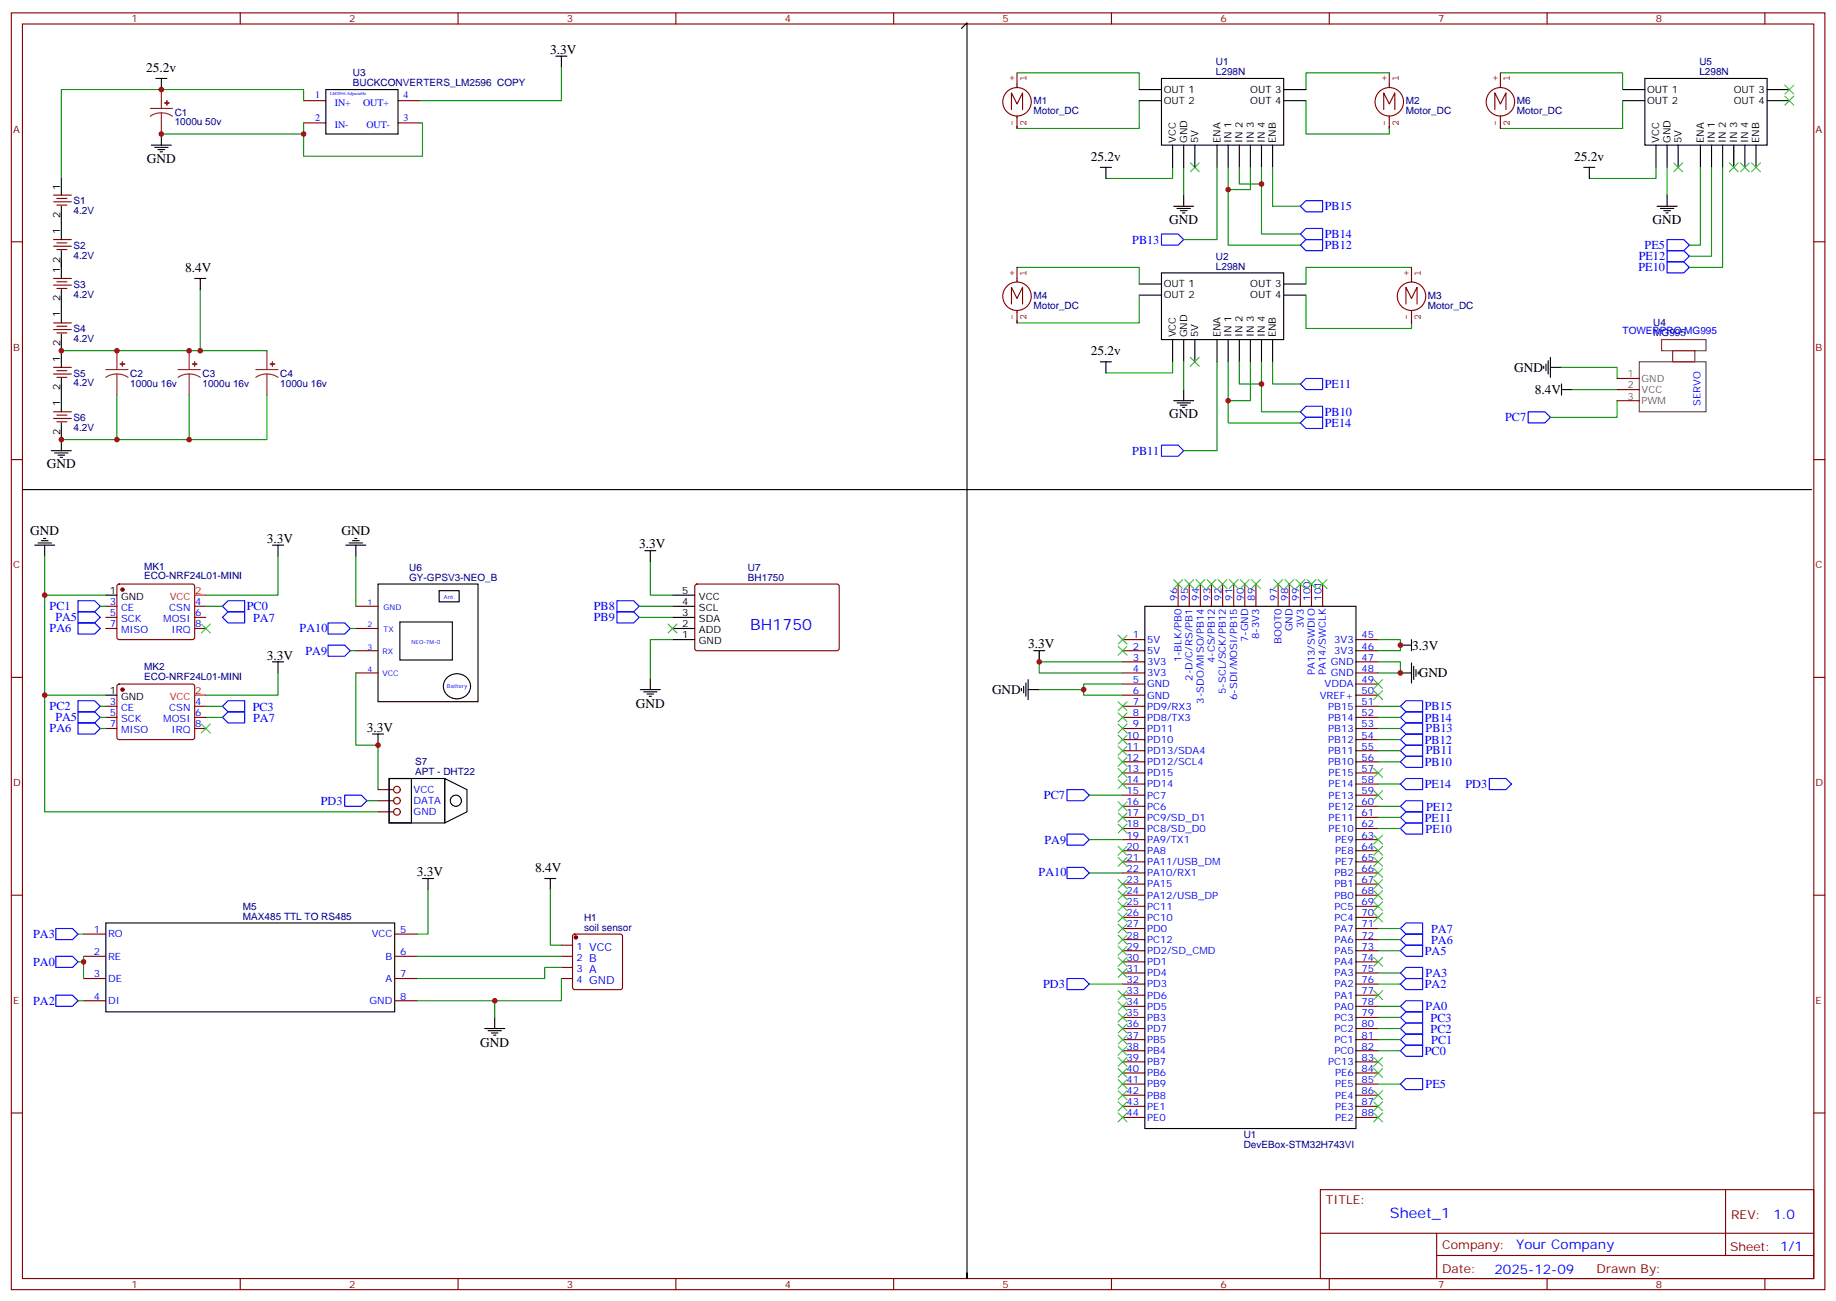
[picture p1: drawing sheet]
<svg xmlns="http://www.w3.org/2000/svg" width="583mm" height="413mm" viewBox="0 0 583 413" stroke-linecap="round" stroke-linejoin="round" font-family="sans-serif">
<g fill="none" stroke="#870000" stroke-width=".35">
<path d="M3.6 4.1h575.7v405.3h-575.7zM7.1 7.6h568.7v398.3h-568.7zM76.3 4.1v3.5M145.4 4.1v3.5M214.6 4.1v3.5M283.7 4.1v3.5M352.8 4.1v3.5M422 4.1v3.5M491.1 4.1v3.5M560.3 4.1v3.5M96.4 32h7M96.4 39h7"/>
<path d="M126.4 32h7M126.4 39h7M3.6 76.8h3.5M17 61.9h5.6M17 64.1h5.6M17 76.1h5.6M17 78.2h5.6M18.1 63h3.1M18.1 65.1h3.1M18.1 77.1h3.1M18.1 79.2h3.1M575.8 76.8h3.5"/>
<path d="M17 88.4h5.6M17 90.5h5.6M18.1 89.5h3.1M18.1 91.6h3.1M17 102.5h5.6M17 104.6h5.6M17 116.6h5.6M17 118.7h5.6M18.1 103.6h3.1M18.1 105.7h3.1M18.1 117.7h3.1M18.1 119.8h3.1"/>
<path d="M17 130.7h5.6M17 132.9h5.6M18.1 131.8h3.1M18.1 133.9h3.1M513.4 120.2h7M513.4 123.7h7M513.4 127.2h7M3.6 145.9h3.5M575.8 145.9h3.5M33.6 199.5h3.5M33.6 192.5h3.5M33.6 196h3.5"/>
<path d="M37.3 185.6l.5-.2h23.3l.5 .2 .2 .5-.1 16.5-.6 .5-23.6-.1-.4-.6v-16.3zM61.8 199.5h3.5M61.8 192.5h3.5M61.8 196h3.5M113 199.5h7M113 192.5h7M220.8 185.6l.5-.2 44.7 .1 .4 .6v20.1l-.7 .4-44.7-.1-.4-.6v-19.8zM374 185.4v7.1M377.5 185.4v7.1M381.1 185.4v7.1M384.6 185.4v7.1M388.1 185.4v7.1"/>
<path d="M391.7 185.4v7.1M395.2 185.4v7.1M398.7 185.4v7.1M405.8 185.4v7.1M409.3 185.4v7.1M412.8 185.4v7.1M416.3 185.4v7.1M419.9 185.4v7.1M3.6 215.1h3.5M37.3 217.4l.5-.2h23.3l.5 .2 .2 .5-.1 16.5-.6 .4-23.6-.1-.4-.6v-16.2zM113 206.6h7M113 213.6h7"/>
<path d="M356.4 203.1h7M356.4 206.6h7M356.4 210.1h7M356.4 213.6h7M356.4 217.2h7M430.5 203.1h7M430.5 206.6h7M430.5 210.1h7M430.5 213.6h7M430.5 217.2h7M575.8 215.1h3.5M33.6 224.2h3.5"/>
<path d="M33.6 227.8h3.5M33.6 231.3h3.5M61.8 224.2h3.5M61.8 227.8h3.5M61.8 231.3h3.5M356.4 220.7h7M356.4 224.2h7M356.4 227.8h7M356.4 231.3h7M356.4 234.8h7M356.4 238.3h7M430.5 220.7h7"/>
<path d="M430.5 224.2h7M430.5 227.8h7M430.5 231.3h7M430.5 234.8h7M430.5 238.3h7M120 250.7h5M120 254.2h5M120 257.7h5M356.4 241.9h7M356.4 245.4h7M356.4 248.9h7M356.4 252.4h7"/>
<path d="M356.4 256h7M356.4 259.5h7M430.5 241.9h7M430.5 245.4h7M430.5 248.9h7M430.5 252.4h7M430.5 256h7M430.5 259.5h7M356.4 263h7M356.4 266.6h7M356.4 270.1h7M356.4 273.6h7"/>
<path d="M356.4 277.1h7M430.5 263h7M430.5 266.6h7M430.5 270.1h7M430.5 273.6h7M430.5 277.1h7M3.6 284.2h3.5M26.5 296.5h7.1M125.3 296.5h7.1M182 296.8l.5-.3h14.4l.5 .3 .2 .5v16.2l-.2 .5-.5 .2h-14.4l-.5-.3-.2-.4v-16.2zM356.4 284.2h7M356.4 280.7h7"/>
<path d="M356.4 287.7h7M356.4 291.3h7M356.4 294.8h7M356.4 298.3h7M430.5 284.2h7M430.5 280.7h7M430.5 287.7h7M430.5 291.3h7M430.5 294.8h7M430.5 298.3h7M575.8 284.2h3.5M26.5 303.6h7.1"/>
<path d="M26.5 310.7h7.1M26.5 317.7h7.1M125.3 303.6h7.1M125.3 310.7h7.1M125.3 317.7h7.1M178.2 300.1h3.6M178.2 303.6h3.6M178.2 307.1h3.6M178.2 310.7h3.6M356.4 301.8h7M356.4 305.4h7M356.4 308.9h7"/>
<path d="M356.4 312.4h7M356.4 315.9h7M356.4 319.5h7M430.5 301.8h7M430.5 305.4h7M430.5 308.9h7M430.5 312.4h7M430.5 315.9h7M430.5 319.5h7M356.4 323h7M356.4 326.5h7M356.4 330.1h7"/>
<path d="M356.4 333.6h7M356.4 337.1h7M430.5 323h7M430.5 326.5h7M430.5 330.1h7M430.5 333.6h7M430.5 337.1h7M3.6 353.3h3.5M356.4 340.6h7M356.4 344.2h7M356.4 347.7h7M356.4 351.2h7"/>
<path d="M356.4 354.8h7M430.5 340.6h7M430.5 344.2h7M430.5 347.7h7M430.5 351.2h7M430.5 354.8h7M575.8 353.3h3.5M419.2 377.7h156.6v28.2h-156.6zM547.8 377.7v20.9M419.2 391.5h156.5M456.1 398.6h119.6M456.1 391.5v14.1"/>
<path d="M76.3 405.9v3.5M145.4 405.9v3.5M214.6 405.9v3.5M283.7 405.9v3.5M352.8 405.9v3.5M422 405.9v3.5M491.1 405.9v3.5M560.3 405.9v3.5"/>
<circle cx="126" cy="254.2" r="1.06"/>
<circle cx="126" cy="250.7" r="1.06"/>
<circle cx="126" cy="257.7" r="1.06"/>
</g>
<g fill="none" stroke="#000" stroke-width=".35">
<path d="M176.5 17.9h3.5M178.2 17.9v3.5M305.2 9l1.8-1.7v148.1h-299.9M49.5 24.9h3.5M51.2 24.9v3.5M103.4 28.4h23v14.1h-23zM361.7 28.4h7M361.7 32h7M368.7 24.9h38.8v21.2h-38.8zM407.5 28.4h7.1M407.5 32h7.1M515.1 28.4h7.1"/>
<path d="M515.1 32h7.1M522.2 24.9h38.8v21.2h-38.8zM561 28.4h7M561 32h7M19.5 56.7v5.2M48 46.1h6.4M49.1 46.8h4.2M50.2 47.5h2.1M50.9 48.2h.7M51.2 42.5v3.6M349.3 53.1h3.5M351.1 53.1v3.6"/>
<path d="M372.3 46.1v7M375.8 46.1v7M379.3 46.1v7M386.4 46.1v7M389.9 46.1v7M393.4 46.1v7M396.9 46.1v7M400.5 46.1v7M404 46.1v7M502.8 53.1h3.5M504.5 53.1v3.6M525.7 46.1v7"/>
<path d="M529.2 46.1v7M532.8 46.1v7M539.8 46.1v7M543.3 46.1v7M546.9 46.1v7M550.4 46.1v7M553.9 46.1v7M557.5 46.1v7M19.5 65.5v10.6M19.5 79.6v8.8M372.6 65.5h6.4M373.7 66.2h4.2"/>
<path d="M374.7 66.9h2.1M375.4 67.6h.7M375.8 61.9v3.6M526.1 65.5h6.3M527.1 66.2h4.3M528.2 66.9h2.1M528.9 67.6h.7M529.2 61.9v3.6M19.5 91.9v10.6M61.8 88.4h3.5M63.6 88.4v3.5M361.7 90.2h7"/>
<path d="M361.7 93.7h7M368.7 86.6h38.8v21.2h-38.8zM407.5 90.2h7.1M407.5 93.7h7.1M19.5 106v10.6M349.3 114.9h3.5M351.1 114.9v3.5M372.3 107.8v7.1M375.8 107.8v7.1M379.3 107.8v7.1M386.4 107.8v7.1M389.9 107.8v7.1"/>
<path d="M393.4 107.8v7.1M396.9 107.8v7.1M400.5 107.8v7.1M404 107.8v7.1M490.1 116.3v.7M490.8 115.6v2.1M491.5 114.5v4.2M492.2 116.6h3.5M492.2 113.5v6.3M19.5 120.2v10.5M19.5 134.3v8.8M372.6 127.2h6.4"/>
<path d="M373.7 127.9h4.2M374.7 128.6h2.1M375.4 129.3h.7M375.8 123.7v3.5M495.7 123.7h3.6M495.7 121.9v3.5M16.3 143.1h6.3M17.4 143.8h4.2M18.4 144.5h2.1M19.1 145.2h.7M575.1 155.4h-268.1v250.5v-1.8M11 173.1h6.4"/>
<path d="M12.1 172.4h4.2M13.1 171.7h2.1M13.8 171h.7M14.2 173.1v3.5M86.5 173.1h3.5M88.3 173.1v3.5M109.8 173.1h6.3M110.8 172.4h4.3M111.9 171.7h2.1M112.6 171h.7M113 173.1v3.5M204.7 174.8h3.5"/>
<path d="M206.4 174.8v3.6M33.6 188.9h3.5M120 185.4h31.8v37.4h-31.8zM126.9 197.4h16.7v12.1h-16.7zM139.4 187.5h6.4v3.6h-6.4zM213.5 188.9h7.1M213.5 199.5h7.1M213.5 196h7.1M213.5 192.5h7.1M363.4 192.5h67.1v165.8h-67.1zM86.5 210.1h3.5M88.3 210.1v3.5"/>
<path d="M141.8 215.3a4.3 4.3 0 0 1 5.2-1 4.3 4.3 0 0 1 2.1 5 4.3 4.3 0 0 1-5.3 2.4 4.3 4.3 0 0 1-2.8-5.2zM203.3 218.9h6.3M204.3 219.6h4.3M206.4 215.4v3.5M213.5 203.1h7.1M324.3 218.6v.7M325 217.9v2.1M325.7 216.8v4.3M326.4 218.9h3.5M326.4 215.8v6.3M328.2 206.6h3.5M329.9 206.6v3.5"/>
<path d="M444.6 213.6h3.5M444.6 204.8h3.5M448.1 203.1v3.5M448.1 210.5v6.3M448.8 211.5v4.3M449.5 212.6v2.1M450.2 213.3v.7M33.6 220.7h3.5M118.3 233h3.5M120 233v3.6M205.4 220.3h2.1M206.1 221.1h.7"/>
<path d="M123.5 247.2h7.1v14.1h-7.1zM123.5 247.2h17.7v14.1h-17.7zM141.2 247.2l7 3.5v7l-7 3.6zM134.1 278.9h3.6M135.9 278.9v3.5M172.9 278.9h3.6M174.7 278.9v3.5M33.6 293h91.7v28.2h-91.7zM153.9 326.5h6.3M154.9 327.2h4.3M156 327.9h2.1M156.7 328.6h.7"/>
<path d="M157.1 323v3.5"/>
<circle cx="144.7" cy="254.2" r="1.76"/>
</g>
<g fill="none" stroke="#850000" stroke-width=".35">
<path d="M321.1 34.8v-5.3l1.8 3.5 1.7-3.5v5.3M322.9 23.1v4.7M322.9 36.8v4M327.4 32.3a4.5 4.5 0 0 0-6.5-4 4.5 4.5 0 0 0-.8 7.6 4.5 4.5 0 0 0 7.2-2.6l.1-.8M439.3 34.8v-5.3l1.7 3.5 1.8-3.5v5.3M441 23.1v4.7M441 36.8v4M445.6 32.3a4.5 4.5 0 0 0-6.5-4 4.5 4.5 0 0 0-.9 7.6 4.5 4.5 0 0 0 7.3-2.6l.1-.8M474.6 34.8v-5.3l1.7 3.5 1.8-3.5v5.3M476.3 23.1v4.7M476.3 36.8v4M480.8 32.3a4.5 4.5 0 0 0-6.5-4 4.5 4.5 0 0 0-.8 7.6 4.5 4.5 0 0 0 7.2-2.6l.1-.8"/>
<path d="M321.1 96.5v-5.3l1.8 3.6 1.7-3.6v5.3M322.9 84.9v4.6M322.9 98.6v3.9M327.4 94.1a4.5 4.5 0 0 0-6.5-4.1 4.5 4.5 0 0 0-.8 7.6 4.5 4.5 0 0 0 7.2-2.6l.1-.7M446.3 96.5v-5.3l1.8 3.6 1.8-3.6v5.3M448.1 84.9v4.6M448.1 98.6v3.9M452.6 94.1a4.5 4.5 0 0 0-6.5-4.1 4.5 4.5 0 0 0-.8 7.6 4.5 4.5 0 0 0 7.2-2.6l.1-.7"/>
</g>
<g fill="none" stroke="#3c3" stroke-width=".35">
<path d="M566.6 30.6l2.9 2.8M566.6 27l2.9 2.8M569.5 30.6l-2.9 2.8M569.5 27l-2.9 2.8M377.9 51.7l2.8 2.8M380.7 51.7l-2.8 2.8M531.4 51.7l2.8 2.8M534.2 51.7l-2.8 2.8M549 51.7l2.8 2.8M551.8 51.7l-2.8 2.8M552.5 51.7l2.8 2.8M555.3 51.7l-2.8 2.8"/>
<path d="M556 51.7l2.9 2.8M558.9 51.7l-2.9 2.8M377.9 113.5l2.8 2.8M380.7 113.5l-2.8 2.8M63.9 198.1l2.8 2.8M66.7 198.1l-2.8 2.8M212.1 198.1l2.8 2.8M214.9 198.1l-2.8 2.8M372.6 184l2.8 2.8M375.4 184l-2.8 2.8M376.1 184l2.9 2.8M379 184l-2.9 2.8"/>
<path d="M379.7 184l2.8 2.8M382.5 184l-2.8 2.8M383.2 184l2.8 2.8M386 184l-2.8 2.8M386.7 184l2.8 2.8M389.5 184l-2.8 2.8M390.2 184l2.9 2.8M393.1 184l-2.9 2.8M393.8 184l2.8 2.8M396.6 184l-2.8 2.8M397.3 184l2.8 2.8M400.1 184l-2.8 2.8"/>
<path d="M404.4 184l2.8 2.8M407.2 184l-2.8 2.8M407.9 184l2.8 2.8M410.7 184l-2.8 2.8M411.4 184l2.8 2.8M414.2 184l-2.8 2.8M414.9 184l2.9 2.8M417.8 184l-2.9 2.8M418.5 184l2.8 2.8M421.3 184l-2.8 2.8M355 205.2l2.8 2.8M355 201.6l2.8 2.9"/>
<path d="M357.8 201.6l-2.8 2.9M357.8 205.2l-2.8 2.8M436.1 215.8l2.8 2.8M436.1 219.3l2.8 2.8M438.9 215.8l-2.8 2.8M438.9 219.3l-2.8 2.8M63.9 229.9l2.8 2.8M66.7 229.9l-2.8 2.8M355 236.9l2.8 2.8M355 233.4l2.8 2.8M355 229.9l2.8 2.8M355 226.3l2.8 2.9"/>
<path d="M355 222.8l2.8 2.8M357.8 222.8l-2.8 2.8M357.8 226.3l-2.8 2.9M357.8 236.9l-2.8 2.8M357.8 233.4l-2.8 2.8M357.8 229.9l-2.8 2.8M355 258.1l2.8 2.8M355 254.6l2.8 2.8M355 247.5l2.8 2.8M355 244l2.8 2.8M355 240.5l2.8 2.8M357.8 240.5l-2.8 2.8"/>
<path d="M357.8 244l-2.8 2.8M357.8 247.5l-2.8 2.8M357.8 258.1l-2.8 2.8M357.8 254.6l-2.8 2.8M436.1 244l2.8 2.8M436.1 251l2.8 2.9M438.9 244l-2.8 2.8M438.9 251l-2.8 2.9M355 279.3l2.8 2.8M355 272.2l2.8 2.8M355 268.7l2.8 2.8M355 261.6l2.8 2.8"/>
<path d="M357.8 279.3l-2.8 2.8M357.8 272.2l-2.8 2.8M357.8 268.7l-2.8 2.8M357.8 261.6l-2.8 2.8M436.1 279.3l2.8 2.8M436.1 275.7l2.8 2.9M436.1 272.2l2.8 2.8M436.1 268.7l2.8 2.8M436.1 265.1l2.8 2.9M438.9 279.3l-2.8 2.8M438.9 275.7l-2.8 2.9M438.9 272.2l-2.8 2.8"/>
<path d="M438.9 268.7l-2.8 2.8M438.9 265.1l-2.8 2.9M355 296.9l2.8 2.8M355 293.4l2.8 2.8M355 289.8l2.8 2.9M355 286.3l2.8 2.8M355 282.8l2.8 2.8M357.8 296.9l-2.8 2.8M357.8 293.4l-2.8 2.8M357.8 289.8l-2.8 2.9M357.8 286.3l-2.8 2.8M357.8 282.8l-2.8 2.8"/>
<path d="M436.1 289.8l2.8 2.9M436.1 286.3l2.8 2.8M436.1 282.8l2.8 2.8M438.9 289.8l-2.8 2.9M438.9 286.3l-2.8 2.8M438.9 282.8l-2.8 2.8M355 318.1l2.8 2.8M355 314.5l2.8 2.9M355 307.5l2.8 2.8M355 304l2.8 2.8M355 300.4l2.8 2.8M357.8 318.1l-2.8 2.8"/>
<path d="M357.8 314.5l-2.8 2.9M357.8 307.5l-2.8 2.8M357.8 304l-2.8 2.8M357.8 300.4l-2.8 2.8M436.1 314.5l2.8 2.9M436.1 304l2.8 2.8M438.9 314.5l-2.8 2.9M438.9 304l-2.8 2.8M355 339.2l2.8 2.9M355 335.7l2.8 2.8M355 332.2l2.8 2.8M355 328.6l2.8 2.9"/>
<path d="M355 325.1l2.8 2.8M355 321.6l2.8 2.8M357.8 339.2l-2.8 2.9M357.8 335.7l-2.8 2.8M357.8 332.2l-2.8 2.8M357.8 328.6l-2.8 2.9M357.8 325.1l-2.8 2.8M357.8 321.6l-2.8 2.8M436.1 335.7l2.8 2.8M436.1 339.2l2.8 2.9M438.9 335.7l-2.8 2.8M438.9 339.2l-2.8 2.9"/>
<path d="M355 353.3l2.8 2.9M355 349.8l2.8 2.8M355 346.3l2.8 2.8M355 342.8l2.8 2.8M357.8 353.3l-2.8 2.9M357.8 346.3l-2.8 2.8M357.8 349.8l-2.8 2.8M357.8 342.8l-2.8 2.8M436.1 346.3l2.8 2.8M436.1 349.8l2.8 2.8M436.1 353.3l2.8 2.9M438.9 346.3l-2.8 2.8"/>
<path d="M438.9 349.8l-2.8 2.8M438.9 353.3l-2.8 2.9"/>
</g>
<g fill="none" stroke="#008700" stroke-width=".35">
<path d="M96.4 39v3.5h-45.2M96.4 32v-3.6h-76.9v28.3M133.4 39h.7v10.6h-37.7v-7.1M178.2 21.4v10.6h-44.8M322.9 23.1h38.8v5.3M361.7 32v8.8h-38.8M414.6 32v10.5h26.4v-1.7M441 23.1h-26.4v5.3M476.3 23.1h38.8v5.3M515.1 32v8.8h-38.8M372.3 53.1v3.6h-21.2M375.8 53.1v8.8"/>
<path d="M386.4 53.1v23h-10.6M389.9 53.1v7.1h7v-7.1M393.4 53.1v5.3h7.1v-5.3M400.5 58.4v15.9h12.3M404 53.1v12.4h8.8M525.7 53.1v3.6h-21.2M529.2 53.1v8.8M539.8 53.1v24.7h-3.5M543.3 53.1v28.3h-7M546.9 53.1v31.8h-10.6M389.9 60.2v17.6h22.9M63.6 91.9v19.4h-44.1"/>
<path d="M322.9 84.9h38.8v5.3M361.7 93.7v8.8h-38.8M414.6 93.7v10.6h33.5v-1.8M448.1 84.9h-33.5v5.3M63.6 111.3h21.1M372.3 114.9v3.5h-21.2M375.8 114.9v8.8M386.4 114.9v28.2h-10.6M389.9 114.9v12.3h7v-12.3M393.4 114.9v7h7.1v-7M404 114.9v7h8.8M495.7 116.6h17.7v3.6"/>
<path d="M37.1 125.4v14.2h-17.6M60 125.4v14.2h-22.9M84.7 125.4v14.2h-24.7M389.9 127.2v7.1h22.9M400.5 121.9v8.8h12.3M499.3 123.7h14.1M513.4 127.2v5.3h-21.2M14.2 176.6v12.3h19.4M88.3 176.6v12.3h-23M113 176.6v15.9M206.4 178.4v10.5h7.1M14.2 188.9v31.8h19.4"/>
<path d="M31.8 192.5h1.8M65.3 192.5h5.3M111.2 199.5h1.8M202.9 192.5h10.6M202.9 196h10.6M88.3 213.6v7.1h-23M111.2 206.6h1.8M113 213.6v23h7v14.1M213.5 203.1h-7.1v12.3M329.9 218.9h14.1v1.8h12.4M356.4 210.1h-26.5v3.5h26.5M356.4 217.2h-12.4v1.7"/>
<path d="M437.5 210.1h7.1v3.5h-7.1M437.5 203.1h7.1v3.5h-7.1M14.2 220.7v37h105.8M31.8 224.2h1.8M31.8 227.8h1.8M31.8 231.3h1.8M65.3 224.2h5.3M65.3 227.8h5.3M437.5 224.2h7.1M437.5 227.8h7.1M437.5 231.3h7.1M437.5 234.8h7.1"/>
<path d="M437.5 238.3h7.1M116.5 254.2h3.5M345.8 252.4h10.6M437.5 241.9h7.1M437.5 248.9h7.1M437.5 256h7.1M437.5 259.5h7.1M345.8 266.6h10.6M345.8 277.1h10.6M437.5 263h7.1M24.8 296.5h1.7M135.9 282.4v14.1h-3.5"/>
<path d="M174.7 282.4v17.7h3.5M437.5 294.8h7.1M437.5 298.3h7.1M24.8 317.7h1.7M24.8 305.4h1.7M26.5 303.6v7.1M132.4 317.7h24.7v5.3M132.4 303.6h45.8M178.2 310.7v7h-21.1M178.2 307.1h-5.3v3.6h-40.5M345.8 312.4h10.6M437.5 301.8h7.1"/>
<path d="M437.5 308.9h7.1M437.5 312.4h7.1M437.5 319.5h7.1M437.5 323h7.1M437.5 326.5h7.1M437.5 330.1h7.1M437.5 333.6h7.1M437.5 344.2h7.1"/>
</g>
<g fill="none" stroke="#8c2424" stroke-width=".35">
<path d="M47.7 34.4h7.1M51.2 35.8l-1.8 .3-1.7 .8M51.2 35.8l1.9 .3 1.7 .8M51.2 28.4v6M51.2 35.8v6.7M33.6 117.3h7M37.1 118.7l-1.8 .3-1.7 .8M37.1 118.7l1.9 .3 1.6 .8M37.1 111.3v6M37.1 118.7v6.7M56.5 117.3h7.1M60 118.7l-1.8 .3-1.7 .8"/>
<path d="M60 118.7l1.9 .3 1.7 .8M60 111.3v6M60 118.7v6.7M81.2 117.3h7.1M84.7 118.7l-1.8 .3-1.7 .8M84.7 118.7l1.9 .3 1.7 .8M84.7 111.3v6M84.7 118.7v6.7"/>
</g>
<g fill="#8c2424" stroke="#8c2424" stroke-width=".35">
<path d="M52.3 32.7h1.4z"/>
<path d="M53 32v1.4z"/>
<path d="M38.2 115.6h1.4z"/>
<path d="M38.8 114.9l.1 1.4z"/>
<path d="M61.1 115.6h1.4z"/>
<path d="M61.8 114.9v1.4z"/>
<path d="M85.8 115.6h1.4z"/>
<path d="M86.5 114.9v1.4z"/>
</g>
<g fill="none" stroke="#00f" stroke-width=".35">
<path d="M368.7 74.3h5.3l1.8 1.8-1.8 1.7h-5.3zM412.8 74.3l1.8-1.8h5.3v3.6h-5.3zM412.8 77.8l1.8-1.7h5.3v3.5h-5.3zM412.8 65.5l1.8-1.8h5.3v3.5h-5.3zM529.2 79.6h5.3l1.8 1.8-1.8 1.7h-5.3zM529.2 76.1h5.3l1.8 1.7-1.8 1.8h-5.3zM529.2 83.1h5.3l1.8 1.8-1.8 1.7h-5.3zM412.8 134.3l1.8-1.8h5.3v3.5h-5.3zM412.8 130.7l1.8-1.7h5.3v3.5h-5.3zM412.8 121.9l1.8-1.7h5.3v3.5h-5.3zM485.1 130.7h5.3l1.8 1.8-1.8 1.8h-5.3zM368.7 141.3h5.3l1.8 1.8-1.8 1.8h-5.3z"/>
<path d="M24.8 190.7h5.3l1.7 1.8-1.7 1.7h-5.3zM24.8 194.2h5.3l1.7 1.8-1.7 1.8h-5.3zM24.8 197.8h5.3l1.7 1.7-1.7 1.8h-5.3zM70.6 192.5l1.8-1.8h5.3v3.5h-5.3zM70.6 196l1.8-1.8h5.3v3.6h-5.3zM104.1 197.8h5.3l1.8 1.7-1.8 1.8h-5.3zM195.9 190.7h5.3l1.7 1.8-1.7 1.7h-5.3zM195.9 194.2h5.3l1.7 1.8-1.7 1.8h-5.3zM104.1 204.8h5.3l1.8 1.8-1.8 1.8h-5.3zM24.8 222.5h5.3l1.7 1.7-1.7 1.8h-5.3zM24.8 229.5h5.3l1.7 1.8-1.7 1.7h-5.3zM24.8 226h5.3l1.7 1.8-1.7 1.7h-5.3z"/>
<path d="M70.6 224.2l1.8-1.7h5.3v3.5h-5.3zM70.6 227.8l1.8-1.8h5.3v3.5h-5.3zM444.6 238.3l1.7-1.7h5.3v3.5h-5.3zM444.6 231.3l1.7-1.8h5.3v3.5h-5.3zM444.6 227.8l1.7-1.8h5.3v3.5h-5.3zM444.6 224.2l1.7-1.7h5.3v3.5h-5.3zM444.6 234.8l1.7-1.8h5.3v3.6h-5.3zM109.4 252.4h5.3l1.8 1.8-1.8 1.8h-5.3zM338.7 250.7h5.3l1.8 1.7-1.8 1.8h-5.3zM444.6 248.9l1.7-1.7h5.3v3.5h-5.3zM444.6 241.9l1.7-1.8h5.3v3.5h-5.3zM444.6 259.5l1.7-1.8h5.3v3.6h-5.3z"/>
<path d="M444.6 256l1.7-1.8h5.3v3.5h-5.3zM472.8 247.2h5.3l1.7 1.7-1.7 1.8h-5.3zM338.7 275.4h5.3l1.8 1.7-1.8 1.8h-5.3zM338.7 264.8h5.3l1.8 1.8-1.8 1.7h-5.3zM444.6 263l1.7-1.7h5.3v3.5h-5.3zM17.7 294.8h5.3l1.8 1.7-1.8 1.8h-5.3zM444.6 298.3l1.7-1.8h5.3v3.6h-5.3zM444.6 294.8l1.7-1.8h5.3v3.5h-5.3zM17.7 303.6h5.3l1.8 1.8-1.8 1.7h-5.3zM17.7 315.9h5.3l1.8 1.8-1.8 1.8h-5.3zM338.7 310.7h5.3l1.8 1.7-1.8 1.8h-5.3zM444.6 301.8l1.7-1.7h5.3v3.5h-5.3z"/>
<path d="M444.6 308.9l1.7-1.8h5.3v3.6h-5.3zM444.6 319.5l1.7-1.8h5.3v3.5h-5.3zM444.6 312.4l1.7-1.7h5.3v3.5h-5.3zM444.6 326.5l1.7-1.7h5.3v3.5h-5.3zM444.6 330.1l1.7-1.8h5.3v3.5h-5.3zM444.6 333.6l1.7-1.8h5.3v3.6h-5.3zM446.3 321.2h5.3v3.6h-5.3l-1.7-1.8zM444.6 344.2l1.7-1.8h5.3v3.5h-5.3z"/>
</g>
<path d="M520.4 114.9h21.2v15.8h-21.2zM527.5 107.8h14.1v3.5h-14.1zM531 111.3h7.1v3.6h-7.1z" fill="none" stroke="#633" stroke-width=".35"/>
<g fill="#870000" stroke="#870000" stroke-width=".35">
<circle cx="38.9" cy="187.2" r=".53"/>
<circle cx="38.9" cy="218.9" r=".53"/>
<circle cx="182.8" cy="297.6" r=".53"/>
</g>
<path d="M61.8 188.9h3.5M61.8 220.7h3.5" fill="none" stroke="#f00" stroke-width=".35"/>
<g fill="#c00">
<circle cx="51.2" cy="42.5" r=".88"/>
<circle cx="96.4" cy="42.5" r=".88"/>
<circle cx="329.9" cy="210.1" r=".88"/>
<circle cx="344" cy="218.9" r=".88"/>
<circle cx="389.9" cy="60.2" r=".88"/>
<circle cx="400.5" cy="58.4" r=".88"/>
<circle cx="389.9" cy="127.2" r=".88"/>
<circle cx="400.5" cy="121.9" r=".88"/>
<circle cx="51.2" cy="28.4" r=".88"/>
<circle cx="19.5" cy="111.3" r=".88"/>
<circle cx="37.1" cy="111.3" r=".88"/>
<circle cx="60" cy="111.3" r=".88"/>
<circle cx="63.6" cy="111.3" r=".88"/>
<circle cx="19.5" cy="139.6" r=".88"/>
<circle cx="37.1" cy="139.6" r=".88"/>
<circle cx="60" cy="139.6" r=".88"/>
<circle cx="14.2" cy="188.9" r=".88"/>
<circle cx="14.2" cy="220.7" r=".88"/>
<circle cx="120" cy="236.6" r=".88"/>
<circle cx="157.1" cy="317.7" r=".88"/>
<circle cx="26.5" cy="305.4" r=".88"/>
<circle cx="444.6" cy="213.6" r=".88"/>
<circle cx="444.6" cy="204.8" r=".88"/>
</g>
<text font-size="4.9" fill="#00f" x="238.2" y="200">BH1750</text>
<text font-size="4.6" fill="#00f" x="441.3" y="386.7">Sheet_1</text>
<g font-size="4.2">
<text x="174.7" y="17.1">3.3V</text>
<text x="46.4" y="22.8">25.2v</text>
<text x="46.6" y="51.7">GND</text>
<text x="346.3" y="51">25.2v</text>
<text x="499.7" y="51">25.2v</text>
<text x="371.2" y="71.1">GND</text>
<text x="524.7" y="71.1">GND</text>
<text x="58.7" y="86.3">8.4V</text>
<text x="346.3" y="112.8">25.2v</text>
<text x="480.7" y="118.1">GND</text>
<text x="487.2" y="125.1">8.4V</text>
<text x="371.2" y="132.9">GND</text>
<text x="14.9" y="148.7">GND</text>
<text x="9.6" y="169.8">GND</text>
<text x="84.7" y="172.4">3.3V</text>
<text x="108.4" y="169.9">GND</text>
<text x="202.9" y="174.1">3.3V</text>
<text x="84.7" y="209.4">3.3V</text>
<text x="326.4" y="205.9">3.3V</text>
<text x="448.3" y="206.3">3.3V</text>
<text x="450.4" y="215.1">GND</text>
<text x="314.9" y="220.4">GND</text>
<text x="201.9" y="224.9">GND</text>
<text x="116.5" y="232.3">3.3V</text>
<text x="132.4" y="278.2">3.3V</text>
<text x="169.9" y="276.8">8.4V</text>
<text x="152.5" y="332.5">GND</text>
</g>
<g font-size="4.2" fill="#00f">
<text x="563" y="386.9">1.0</text>
<text x="481.3" y="396.5">Your Company</text>
<text x="474.4" y="404.3">2025-12-09</text>
</g>
<g font-size="3.9" fill="#00f">
<text x="420.6" y="66.8">PB15</text>
<text x="359.4" y="77.3">PB13</text>
<text x="420.6" y="75.6">PB14</text>
<text x="420.6" y="79.1">PB12</text>
<text x="520.2" y="82.4">PE12</text>
<text x="522.1" y="79.1">PE5</text>
<text x="520.1" y="86.1">PE10</text>
<text x="420.6" y="123.2">PE11</text>
<text x="420.6" y="135.6">PE14</text>
<text x="420.6" y="132.1">PB10</text>
<text x="477.8" y="133.8">PC7</text>
<text x="359.4" y="144.3">PB11</text>
<text x="15.7" y="193.6">PC1</text>
<text x="17.6" y="197.2">PA5</text>
<text x="78.4" y="193.7">PC0</text>
<text x="80.4" y="197.4">PA7</text>
<text x="188.5" y="193.7">PB8</text>
<text x="188.5" y="197.2">PB9</text>
<text x="15.7" y="200.6">PA6</text>
<text x="95.1" y="200.6">PA10</text>
<text x="97" y="207.9">PA9</text>
<text x="15.7" y="225.3">PC2</text>
<text x="80.2" y="225.6">PC3</text>
<text x="452.3" y="225.5">PB15</text>
<text x="15.7" y="232.4">PA6</text>
<text x="17.6" y="229">PA5</text>
<text x="80.4" y="229.2">PA7</text>
<text x="452.3" y="229.1">PB14</text>
<text x="452.6" y="232.5">PB13</text>
<text x="452.3" y="236.1">PB12</text>
<text x="452.7" y="239.3">PB11</text>
<text x="452.3" y="243.2">PB10</text>
<text x="452.3" y="250.2">PE14</text>
<text x="465.2" y="250.2">PD3</text>
<text x="101.9" y="255.5">PD3</text>
<text x="331.4" y="253.7">PC7</text>
<text x="452.7" y="257.4">PE12</text>
<text x="452.3" y="260.8">PE11</text>
<text x="331.6" y="267.8">PA9</text>
<text x="452.6" y="264.3">PE10</text>
<text x="329.7" y="278.2">PA10</text>
<text x="10.5" y="297.8">PA3</text>
<text x="454.3" y="299.7">PA6</text>
<text x="454.3" y="296.2">PA7</text>
<text x="452.3" y="303.1">PA5</text>
<text x="10.5" y="306.6">PA0</text>
<text x="452.6" y="310.1">PA3</text>
<text x="331.2" y="313.7">PD3</text>
<text x="452.3" y="313.7">PA2</text>
<text x="10.5" y="319">PA2</text>
<text x="452.6" y="320.7">PA0</text>
<text x="454.2" y="327.9">PC2</text>
<text x="454.2" y="324.4">PC3</text>
<text x="452.3" y="334.8">PC0</text>
<text x="454.4" y="331.5">PC1</text>
<text x="452.6" y="345.4">PE5</text>
</g>
<g font-size="3.9" fill="#800">
<text x="420.9" y="382.3">TITLE:</text>
<text x="549.6" y="386.9">REV:</text>
<text x="457.8" y="396.5">Company:</text>
<text x="549.2" y="397.1">Sheet: 1/1</text>
<text x="457.8" y="404.1">Date:</text>
<text x="506.9" y="404.2">Drawn By:</text>
</g>
<g font-size="3.2" fill="#800">
<text x="41.7" y="7.1">1</text>
<text x="110.8" y="7.1">2</text>
<text x="180" y="7.1">3</text>
<text x="249.1" y="7.1">4</text>
<text x="318.3" y="7.1">5</text>
<text x="387.4" y="7.1">6</text>
<text x="456.6" y="7.1">7</text>
<text x="525.7" y="7.1">8</text>
<text x="4.1" y="42.2">A</text>
<text x="576.3" y="42.2">A</text>
<text x="4.1" y="111.3">B</text>
<text x="576.3" y="111.3">B</text>
<text x="4.1" y="180.5">C</text>
<text x="576.3" y="180.5">C</text>
<text x="4.1" y="249.6">D</text>
<text x="576.3" y="249.6">D</text>
<text x="4.1" y="318.8">E</text>
<text x="576.3" y="318.8">E</text>
<text x="41.7" y="408.9">1</text>
<text x="110.8" y="408.9">2</text>
<text x="180" y="408.9">3</text>
<text x="249.1" y="408.9">4</text>
<text x="318.3" y="408.9">5</text>
<text x="387.4" y="408.9">6</text>
<text x="456.6" y="408.9">7</text>
<text x="525.7" y="408.9">8</text>
</g>
<g font-size="3.2" fill="#000080">
<text x="386" y="23.8">L298N</text>
<text x="386" y="20.7">U1</text>
<text x="539.5" y="23.8">L298N</text>
<text x="539.5" y="20.7">U5</text>
<text x="112" y="27.4">BUCKCONVERTERS_LM2596 COPY</text>
<text x="112" y="24.3">U3</text>
<text x="328.1" y="33.1">M1</text>
<text x="446.3" y="33.1">M2</text>
<text x="481.5" y="33.1">M6</text>
<text x="55.5" y="39.8">1000u 50v</text>
<text x="55.5" y="36.7">C1</text>
<text x="328.1" y="36.3">Motor_DC</text>
<text x="446.3" y="36.3">Motor_DC</text>
<text x="481.5" y="36.3">Motor_DC</text>
<text x="23.4" y="64.9">S1</text>
<text x="23.4" y="68">4.2V</text>
<text x="23.4" y="82.1">4.2V</text>
<text x="23.4" y="79">S2</text>
<text x="386" y="82.5">U2</text>
<text x="386" y="85.6">L298N</text>
<text x="23.4" y="94.5">4.2V</text>
<text x="23.4" y="91.3">S3</text>
<text x="328.1" y="94.8">M4</text>
<text x="453.3" y="94.8">M3</text>
<text x="328.1" y="98">Motor_DC</text>
<text x="453.3" y="98">Motor_DC</text>
<text x="23.4" y="105.4">S4</text>
<text x="524.9" y="106.8">MG995</text>
<text x="524.9" y="103.4">U4</text>
<text x="23.4" y="108.6">4.2V</text>
<text x="23.4" y="119.5">S5</text>
<text x="41.3" y="119.6">C2</text>
<text x="64.3" y="119.6">C3</text>
<text x="89" y="119.6">C4</text>
<text x="23.4" y="122.7">4.2V</text>
<text x="41.3" y="122.7">1000u 16v</text>
<text x="64.3" y="122.7">1000u 16v</text>
<text x="89" y="122.7">1000u 16v</text>
<text x="23.4" y="136.8">4.2V</text>
<text x="23.4" y="133.6">S6</text>
<text x="45.8" y="184">ECO-NRF24L01-MINI</text>
<text x="45.8" y="180.9">MK1</text>
<text x="129.9" y="184.4">GY-GPSV3-NEO_B</text>
<text x="129.9" y="181.2">U6</text>
<text x="237.5" y="184.4">BH1750</text>
<text x="237.5" y="181.3">U7</text>
<text x="45.8" y="215.7">ECO-NRF24L01-MINI</text>
<text x="45.8" y="212.7">MK2</text>
<text x="131.8" y="243">S7</text>
<text x="131.8" y="246.1">APT - DHT22</text>
<text x="77.1" y="291.9">MAX485 TTL TO RS485</text>
<text x="77.1" y="288.8">M5</text>
<text x="185.4" y="292.4">H1</text>
<text x="185.4" y="295.5">soil sensor</text>
<text x="394.8" y="364.4">DevEBox-STM32H743VI</text>
<text x="394.8" y="361.3">U1</text>
</g>
<g font-size="3.2" fill="#840000">
<text x="322.2" y="25.9" transform="rotate(-90 322.2 25.9)">+</text>
<text x="325.9" y="25.9" transform="rotate(-90 325.9 25.9)">1</text>
<text x="440.3" y="25.9" transform="rotate(-90 440.3 25.9)">+</text>
<text x="444" y="25.9" transform="rotate(-90 444 25.9)">1</text>
<text x="475.6" y="25.9" transform="rotate(-90 475.6 25.9)">+</text>
<text x="479.3" y="25.9" transform="rotate(-90 479.3 25.9)">1</text>
<text x="322.2" y="40" transform="rotate(-90 322.2 40)">-</text>
<text x="325.9" y="40" transform="rotate(-90 325.9 40)">2</text>
<text x="440.3" y="40" transform="rotate(-90 440.3 40)">-</text>
<text x="444" y="40" transform="rotate(-90 444 40)">2</text>
<text x="475.6" y="40" transform="rotate(-90 475.6 40)">-</text>
<text x="479.3" y="40" transform="rotate(-90 479.3 40)">2</text>
<text x="322.2" y="87.6" transform="rotate(-90 322.2 87.6)">+</text>
<text x="325.9" y="87.6" transform="rotate(-90 325.9 87.6)">1</text>
<text x="447.4" y="87.6" transform="rotate(-90 447.4 87.6)">+</text>
<text x="451.1" y="87.6" transform="rotate(-90 451.1 87.6)">1</text>
<text x="322.2" y="101.7" transform="rotate(-90 322.2 101.7)">-</text>
<text x="325.9" y="101.7" transform="rotate(-90 325.9 101.7)">2</text>
<text x="447.4" y="101.7" transform="rotate(-90 447.4 101.7)">-</text>
<text x="451.1" y="101.7" transform="rotate(-90 451.1 101.7)">2</text>
</g>
<g font-size="3.2">
<text x="369.4" y="29.5">OUT 1</text>
<text x="396.9" y="29.5">OUT 3</text>
<text x="522.9" y="29.5">OUT 1</text>
<text x="550.4" y="29.5">OUT 3</text>
<text x="369.4" y="33">OUT 2</text>
<text x="396.9" y="33">OUT 4</text>
<text x="522.9" y="33">OUT 2</text>
<text x="550.4" y="33">OUT 4</text>
<text x="373.3" y="45.4" transform="rotate(-90 373.3 45.4)">VCC</text>
<text x="376.8" y="45.4" transform="rotate(-90 376.8 45.4)">GND</text>
<text x="380.4" y="45.4" transform="rotate(-90 380.4 45.4)">5V</text>
<text x="387.4" y="45.4" transform="rotate(-90 387.4 45.4)">ENA</text>
<text x="390.9" y="45.4" transform="rotate(-90 390.9 45.4)">IN 1</text>
<text x="394.5" y="45.4" transform="rotate(-90 394.5 45.4)">IN 2</text>
<text x="398" y="45.4" transform="rotate(-90 398 45.4)">IN 3</text>
<text x="401.5" y="45.4" transform="rotate(-90 401.5 45.4)">IN 4</text>
<text x="405.1" y="45.4" transform="rotate(-90 405.1 45.4)">ENB</text>
<text x="526.8" y="45.4" transform="rotate(-90 526.8 45.4)">VCC</text>
<text x="530.3" y="45.4" transform="rotate(-90 530.3 45.4)">GND</text>
<text x="533.8" y="45.4" transform="rotate(-90 533.8 45.4)">5V</text>
<text x="540.9" y="45.4" transform="rotate(-90 540.9 45.4)">ENA</text>
<text x="544.4" y="45.4" transform="rotate(-90 544.4 45.4)">IN 1</text>
<text x="547.9" y="45.4" transform="rotate(-90 547.9 45.4)">IN 2</text>
<text x="551.5" y="45.4" transform="rotate(-90 551.5 45.4)">IN 3</text>
<text x="555" y="45.4" transform="rotate(-90 555 45.4)">IN 4</text>
<text x="558.5" y="45.4" transform="rotate(-90 558.5 45.4)">ENB</text>
<text x="19.1" y="60.2" transform="rotate(-90 19.1 60.2)">1</text>
<text x="19.1" y="69.3" transform="rotate(-90 19.1 69.3)">2</text>
<text x="19.1" y="74.3" transform="rotate(-90 19.1 74.3)">1</text>
<text x="19.1" y="83.4" transform="rotate(-90 19.1 83.4)">2</text>
<text x="19.1" y="86.6" transform="rotate(-90 19.1 86.6)">1</text>
<text x="19.1" y="95.7" transform="rotate(-90 19.1 95.7)">2</text>
<text x="369.4" y="91.2">OUT 1</text>
<text x="369.4" y="94.8">OUT 2</text>
<text x="396.9" y="91.2">OUT 3</text>
<text x="396.9" y="94.8">OUT 4</text>
<text x="19.1" y="100.8" transform="rotate(-90 19.1 100.8)">1</text>
<text x="373.3" y="107.1" transform="rotate(-90 373.3 107.1)">VCC</text>
<text x="376.8" y="107.1" transform="rotate(-90 376.8 107.1)">GND</text>
<text x="380.4" y="107.1" transform="rotate(-90 380.4 107.1)">5V</text>
<text x="387.4" y="107.1" transform="rotate(-90 387.4 107.1)">ENA</text>
<text x="390.9" y="107.1" transform="rotate(-90 390.9 107.1)">IN 1</text>
<text x="394.5" y="107.1" transform="rotate(-90 394.5 107.1)">IN 2</text>
<text x="398" y="107.1" transform="rotate(-90 398 107.1)">IN 3</text>
<text x="401.5" y="107.1" transform="rotate(-90 401.5 107.1)">IN 4</text>
<text x="405.1" y="107.1" transform="rotate(-90 405.1 107.1)">ENB</text>
<text x="19.1" y="109.8" transform="rotate(-90 19.1 109.8)">2</text>
<text x="19.1" y="114.9" transform="rotate(-90 19.1 114.9)">1</text>
<text x="19.1" y="123.9" transform="rotate(-90 19.1 123.9)">2</text>
<text x="19.1" y="129" transform="rotate(-90 19.1 129)">1</text>
<text x="19.1" y="138" transform="rotate(-90 19.1 138)">2</text>
<text x="34.9" y="188.6">1</text>
<text x="38.4" y="190.4">GND</text>
<text x="216.6" y="188.6">5</text>
<text x="221.9" y="190.4">VCC</text>
<text x="216.6" y="195.7">3</text>
<text x="216.6" y="192.1">4</text>
<text x="221.9" y="197.4">SDA</text>
<text x="221.9" y="193.9">SCL</text>
<text x="216.6" y="202.7">1</text>
<text x="216.6" y="199.2">2</text>
<text x="221.9" y="200.9">ADD</text>
<text x="221.9" y="204.5">GND</text>
<text x="34.9" y="220.3">1</text>
<text x="38.4" y="222.1">GND</text>
</g>
<g font-size="3.2" fill="#00f">
<text x="100.1" y="31.3">1</text>
<text x="106.3" y="33.5">IN+</text>
<text x="115.3" y="33.5">OUT+</text>
<text x="128.1" y="31.3">4</text>
<text x="100.1" y="38.3">2</text>
<text x="106.3" y="40.6">IN-</text>
<text x="116.3" y="40.6">OUT-</text>
<text x="128.1" y="38.3">3</text>
<text x="515.1" y="106">TOWERPRO MG995</text>
<text x="539.8" y="129" transform="rotate(-90 539.8 129)">SERVO</text>
<text x="373.7" y="190.7" transform="rotate(-90 373.7 190.7)">96</text>
<text x="377.2" y="190.7" transform="rotate(-90 377.2 190.7)">95</text>
<text x="380.7" y="190.7" transform="rotate(-90 380.7 190.7)">94</text>
<text x="384.2" y="190.7" transform="rotate(-90 384.2 190.7)">93</text>
<text x="387.8" y="190.7" transform="rotate(-90 387.8 190.7)">92</text>
<text x="391.3" y="190.7" transform="rotate(-90 391.3 190.7)">91</text>
<text x="394.8" y="190.7" transform="rotate(-90 394.8 190.7)">90</text>
<text x="398.4" y="190.7" transform="rotate(-90 398.4 190.7)">89</text>
<text x="405.4" y="190.7" transform="rotate(-90 405.4 190.7)">97</text>
<text x="408.9" y="190.7" transform="rotate(-90 408.9 190.7)">98</text>
<text x="412.5" y="190.7" transform="rotate(-90 412.5 190.7)">99</text>
<text x="416" y="190.7" transform="rotate(-90 416 190.7)">100</text>
<text x="419.5" y="190.7" transform="rotate(-90 419.5 190.7)">101</text>
<text x="34.9" y="192.1">3</text>
<text x="34.9" y="195.7">5</text>
<text x="38.4" y="193.9">CE</text>
<text x="38.4" y="197.4">SCK</text>
<text x="51.8" y="197.4">MOSI</text>
<text x="53.7" y="193.9">CSN</text>
<text x="62" y="195.7">6</text>
<text x="62" y="192.1">4</text>
<text x="34.9" y="199.2">7</text>
<text x="38.4" y="200.9">MISO</text>
<text x="54.5" y="200.9">IRQ</text>
<text x="62" y="199.2">8</text>
<text x="359.7" y="202.7">1</text>
<text x="396.2" y="203.9" transform="rotate(-90 396.2 203.9)">7-GND</text>
<text x="399.8" y="202.8" transform="rotate(-90 399.8 202.8)">8-3V3</text>
<text x="410.4" y="200.5" transform="rotate(-90 410.4 200.5)">GND</text>
<text x="413.9" y="199.4" transform="rotate(-90 413.9 199.4)">3V3</text>
<text x="432.2" y="202.7">45</text>
<text x="359.7" y="206.2">2</text>
<text x="359.7" y="209.8">3</text>
<text x="364.1" y="204.1">5V</text>
<text x="364.1" y="207.6">5V</text>
<text x="406.8" y="204.3" transform="rotate(-90 406.8 204.3)">BOOT0</text>
<text x="423.6" y="204.1">3V3</text>
<text x="423.6" y="207.6">3V3</text>
<text x="432.2" y="206.2">46</text>
<text x="432.2" y="209.8">47</text>
<text x="359.7" y="213.3">4</text>
<text x="364.1" y="211.2">3V3</text>
<text x="364.1" y="214.7">3V3</text>
<text x="375.1" y="210.3" transform="rotate(-90 375.1 210.3)">1-BLK/PB0</text>
<text x="385.7" y="210.6" transform="rotate(-90 385.7 210.6)">4-CS/PB12</text>
<text x="417.4" y="214.3" transform="rotate(-90 417.4 214.3)">PA13/SWDIO</text>
<text x="420.9" y="214.2" transform="rotate(-90 420.9 214.2)">PA14/SWCLK</text>
<text x="422.5" y="211.2">GND</text>
<text x="422.5" y="214.7">GND</text>
<text x="432.2" y="213.3">48</text>
<text x="359.7" y="216.8">5</text>
<text x="359.7" y="220.3">6</text>
<text x="364.1" y="218.2">GND</text>
<text x="364.1" y="221.8">GND</text>
<text x="378.6" y="216.1" transform="rotate(-90 378.6 216.1)">2-D/C/RS/PB1</text>
<text x="389.2" y="220.4" transform="rotate(-90 389.2 220.4)">5-SCL/SCK/PB12</text>
<text x="419" y="221.8">VREF+</text>
<text x="420.5" y="218.2">VDDA</text>
<text x="432.2" y="216.8">49</text>
<text x="432.2" y="220.3">50</text>
<text x="34.9" y="223.9">3</text>
<text x="34.9" y="227.4">5</text>
<text x="38.4" y="225.6">CE</text>
<text x="53.7" y="225.6">CSN</text>
<text x="62" y="227.4">6</text>
<text x="62" y="223.9">4</text>
<text x="359.7" y="223.9">7</text>
<text x="359.7" y="227.4">8</text>
<text x="364.1" y="225.3">PD9/RX3</text>
<text x="382.1" y="223.4" transform="rotate(-90 382.1 223.4)">3-SDO/MISO/PB14</text>
<text x="392.7" y="222.3" transform="rotate(-90 392.7 222.3)">6-SDI/MOSI/PB15</text>
<text x="421.6" y="225.3">PB15</text>
<text x="432.2" y="223.9">51</text>
<text x="432.2" y="227.4">52</text>
<text x="34.9" y="230.9">7</text>
<text x="38.4" y="229.2">SCK</text>
<text x="38.4" y="232.7">MISO</text>
<text x="51.8" y="229.2">MOSI</text>
<text x="54.5" y="232.7">IRQ</text>
<text x="62" y="230.9">8</text>
<text x="359.7" y="230.9">9</text>
<text x="364.1" y="228.8">PD8/TX3</text>
<text x="364.1" y="232.3">PD11</text>
<text x="421.6" y="228.8">PB14</text>
<text x="421.6" y="232.3">PB13</text>
<text x="432.2" y="230.9">53</text>
<text x="357.6" y="234.5">10</text>
<text x="357.6" y="238">11</text>
<text x="364.1" y="235.9">PD10</text>
<text x="364.1" y="239.4">PD13/SDA4</text>
<text x="421.6" y="235.9">PB12</text>
<text x="421.6" y="239.4">PB11</text>
<text x="432.2" y="234.5">54</text>
<text x="432.2" y="238">55</text>
<text x="357.6" y="241.5">12</text>
<text x="357.6" y="245">13</text>
<text x="364.1" y="242.9">PD12/SCL4</text>
<text x="421.6" y="242.9">PB10</text>
<text x="432.2" y="241.5">56</text>
<text x="432.2" y="245">57</text>
<text x="131.3" y="251.7">VCC</text>
<text x="357.6" y="248.6">14</text>
<text x="364.1" y="246.5">PD15</text>
<text x="364.1" y="250">PD14</text>
<text x="421.8" y="246.5">PE15</text>
<text x="421.8" y="250">PE14</text>
<text x="432.2" y="248.6">58</text>
<text x="131.3" y="255.3">DATA</text>
<text x="357.6" y="252.1">15</text>
<text x="357.6" y="255.6">16</text>
<text x="364.1" y="253.5">PC7</text>
<text x="364.1" y="257">PC6</text>
<text x="421.8" y="253.5">PE13</text>
<text x="421.8" y="257">PE12</text>
<text x="432.2" y="252.1">59</text>
<text x="432.2" y="255.6">60</text>
<text x="131.3" y="258.8">GND</text>
<text x="357.6" y="259.2">17</text>
<text x="357.6" y="262.7">18</text>
<text x="364.1" y="260.6">PC9/SD_D1</text>
<text x="421.8" y="260.6">PE11</text>
<text x="432.2" y="259.2">61</text>
<text x="432.2" y="262.7">62</text>
<text x="357.6" y="266.2">19</text>
<text x="357.6" y="269.7">20</text>
<text x="364.1" y="264.1">PC8/SD_D0</text>
<text x="364.1" y="267.6">PA9/TX1</text>
<text x="421.8" y="264.1">PE10</text>
<text x="423.8" y="267.6">PE9</text>
<text x="432.2" y="266.2">63</text>
<text x="432.2" y="269.7">64</text>
<text x="357.6" y="273.3">21</text>
<text x="364.1" y="271.1">PA8</text>
<text x="364.1" y="274.7">PA11/USB_DM</text>
<text x="423.8" y="271.1">PE8</text>
<text x="423.8" y="274.7">PE7</text>
<text x="432.2" y="273.3">65</text>
<text x="357.6" y="276.8">22</text>
<text x="357.6" y="280.3">23</text>
<text x="364.1" y="278.2">PA10/RX1</text>
<text x="364.1" y="281.7">PA15</text>
<text x="423.6" y="278.2">PB2</text>
<text x="423.6" y="281.7">PB1</text>
<text x="432.2" y="276.8">66</text>
<text x="432.2" y="280.3">67</text>
<text x="357.6" y="283.8">24</text>
<text x="357.6" y="287.4">25</text>
<text x="364.1" y="285.3">PA12/USB_DP</text>
<text x="423.6" y="285.3">PB0</text>
<text x="432.2" y="283.8">68</text>
<text x="432.2" y="287.4">69</text>
<text x="357.6" y="290.9">26</text>
<text x="364.1" y="288.8">PC11</text>
<text x="364.1" y="292.3">PC10</text>
<text x="423.6" y="288.8">PC5</text>
<text x="423.6" y="292.3">PC4</text>
<text x="432.2" y="290.9">70</text>
<text x="29.8" y="296.2">1</text>
<text x="34.3" y="297.6">RO</text>
<text x="118" y="297.6">VCC</text>
<text x="127.1" y="296.2">5</text>
<text x="357.6" y="294.4">27</text>
<text x="357.6" y="298">28</text>
<text x="364.1" y="295.8">PD0</text>
<text x="364.1" y="299.4">PC12</text>
<text x="423.7" y="295.8">PA7</text>
<text x="423.7" y="299.4">PA6</text>
<text x="432.2" y="294.4">71</text>
<text x="432.2" y="298">72</text>
<text x="29.8" y="303.2">2</text>
<text x="34.3" y="304.7">RE</text>
<text x="122.4" y="304.7">B</text>
<text x="127.1" y="303.2">6</text>
<text x="183.1" y="301.5">1 VCC</text>
<text x="183.1" y="305">2 B</text>
<text x="357.6" y="301.5">29</text>
<text x="357.6" y="305">30</text>
<text x="364.1" y="302.9">PD2/SD_CMD</text>
<text x="423.7" y="302.9">PA5</text>
<text x="432.2" y="301.5">73</text>
<text x="432.2" y="305">74</text>
<text x="29.8" y="310.3">3</text>
<text x="34.3" y="311.7">DE</text>
<text x="122.4" y="311.7">A</text>
<text x="127.1" y="310.3">7</text>
<text x="183.1" y="308.5">3 A</text>
<text x="357.6" y="308.5">31</text>
<text x="364.1" y="306.4">PD1</text>
<text x="364.1" y="310">PD4</text>
<text x="423.7" y="306.4">PA4</text>
<text x="423.7" y="310">PA3</text>
<text x="432.2" y="308.5">75</text>
<text x="29.8" y="317.4">4</text>
<text x="127.1" y="317.4">8</text>
<text x="183.1" y="312.1">4 GND</text>
<text x="357.6" y="312.1">32</text>
<text x="357.6" y="315.6">33</text>
<text x="364.1" y="313.5">PD3</text>
<text x="364.1" y="317">PD6</text>
<text x="423.7" y="313.5">PA2</text>
<text x="423.7" y="317">PA1</text>
<text x="432.2" y="312.1">76</text>
<text x="432.2" y="315.6">77</text>
<text x="34.3" y="318.8">DI</text>
<text x="117.3" y="318.8">GND</text>
<text x="357.6" y="319.1">34</text>
<text x="357.6" y="322.7">35</text>
<text x="364.1" y="320.5">PD5</text>
<text x="423.7" y="320.5">PA0</text>
<text x="432.2" y="319.1">78</text>
<text x="432.2" y="322.7">79</text>
<text x="357.6" y="326.2">36</text>
<text x="357.6" y="329.7">37</text>
<text x="364.1" y="324.1">PB3</text>
<text x="364.1" y="327.6">PD7</text>
<text x="423.6" y="324.1">PC3</text>
<text x="423.6" y="327.6">PC2</text>
<text x="432.2" y="326.2">80</text>
<text x="432.2" y="329.7">81</text>
<text x="357.6" y="333.2">38</text>
<text x="364.1" y="331.1">PB5</text>
<text x="364.1" y="334.6">PB4</text>
<text x="423.6" y="331.1">PC1</text>
<text x="423.6" y="334.6">PC0</text>
<text x="432.2" y="333.2">82</text>
<text x="357.6" y="336.8">39</text>
<text x="357.6" y="340.3">40</text>
<text x="364.1" y="338.2">PB7</text>
<text x="364.1" y="341.7">PB6</text>
<text x="421.6" y="338.2">PC13</text>
<text x="423.8" y="341.7">PE6</text>
<text x="432.2" y="336.8">83</text>
<text x="432.2" y="340.3">84</text>
<text x="357.6" y="343.8">41</text>
<text x="357.6" y="347.3">42</text>
<text x="364.1" y="345.2">PB9</text>
<text x="423.8" y="345.2">PE5</text>
<text x="432.2" y="343.8">85</text>
<text x="432.2" y="347.3">86</text>
<text x="357.6" y="350.9">43</text>
<text x="364.1" y="348.8">PB8</text>
<text x="364.1" y="352.3">PE1</text>
<text x="423.8" y="348.8">PE4</text>
<text x="423.8" y="352.3">PE3</text>
<text x="432.2" y="350.9">87</text>
<text x="357.6" y="354.4">44</text>
<text x="364.1" y="355.8">PE0</text>
<text x="423.8" y="355.8">PE2</text>
<text x="432.2" y="354.4">88</text>
</g>
<g font-size="3.2" fill="#666">
<text x="516.6" y="119.8">1</text>
<text x="516.6" y="123.3">2</text>
<text x="521.1" y="121.2">GND</text>
<text x="521.1" y="124.7">VCC</text>
<text x="516.6" y="126.9">3</text>
<text x="521.1" y="128.3">PWM</text>
</g>
<g font-size="3.2" fill="#f00">
<text x="53.9" y="190.4">VCC</text>
<text x="62" y="188.6">2</text>
<text x="62" y="220.3">2</text>
<text x="53.9" y="222.1">VCC</text>
</g>
<g font-size="2.5" fill="#00f">
<text x="116.7" y="192.1">1</text>
<text x="121.8" y="193.7">GND</text>
<text x="116.7" y="199.2">2</text>
<text x="121.8" y="200.7">TX</text>
<text x="116.7" y="206.2">3</text>
<text x="121.4" y="207.7">RX</text>
<text x="116.7" y="213.3">4</text>
<text x="121.4" y="214.8">VCC</text>
</g>
<g font-size="1.8" fill="#00f">
<text x="140.9" y="190.1">Ant.</text>
<text x="130.6" y="204.6">NEO-7M-0</text>
<text x="141.9" y="218.3">Battery</text>
</g>
<text font-size="1.4" fill="#00f" x="104.8" y="30.2">LM2596 Adjustable</text>
</svg>
